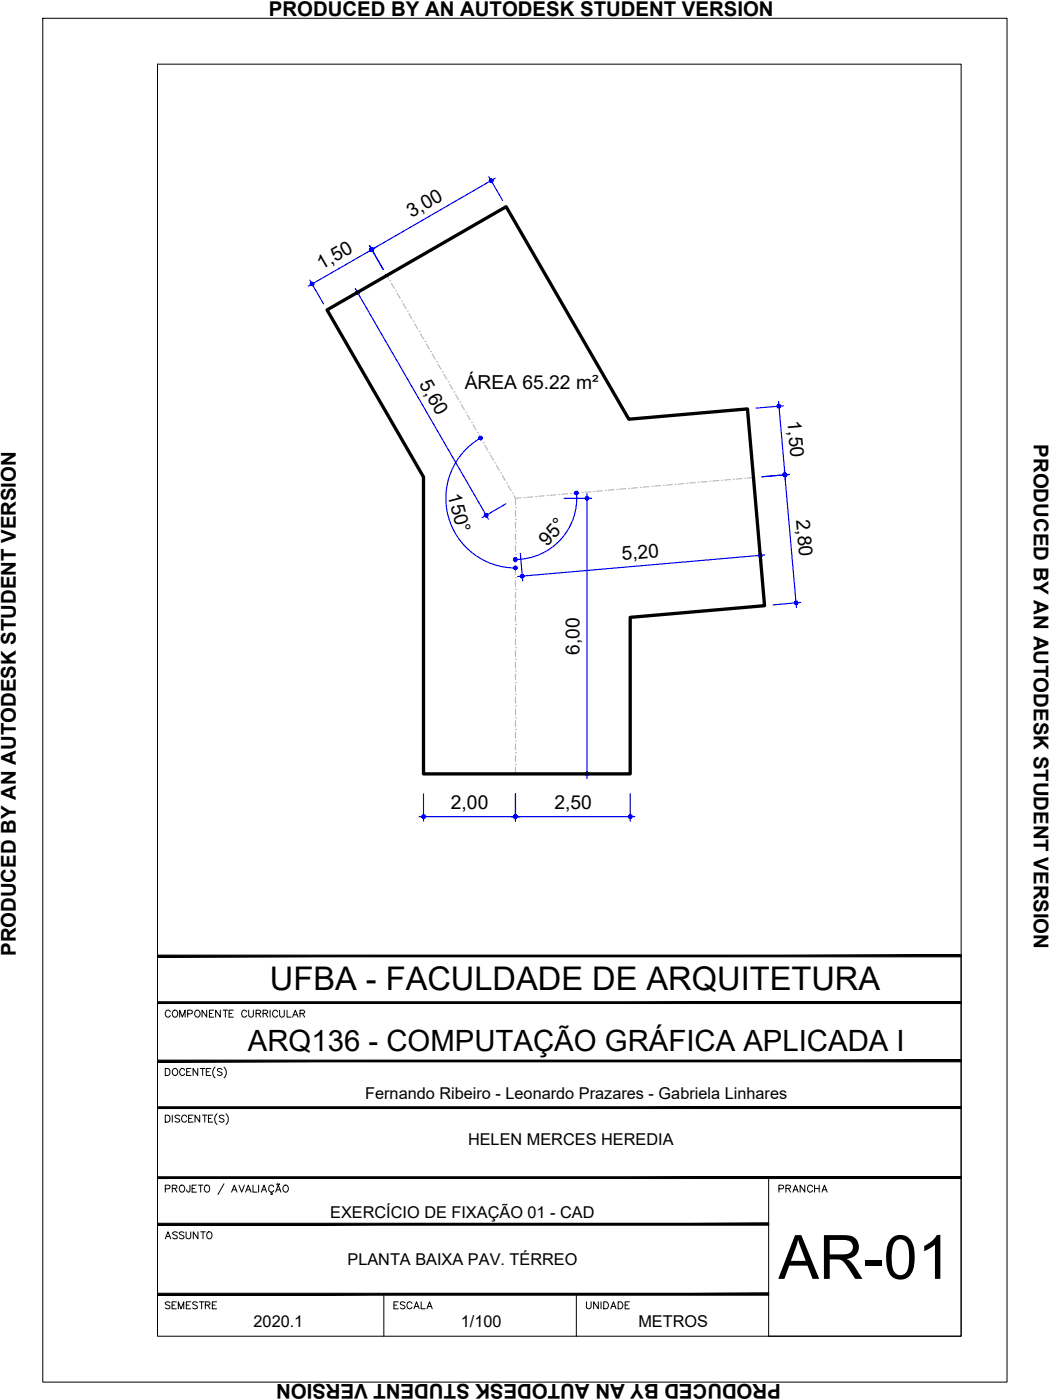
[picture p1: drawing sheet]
<svg xmlns="http://www.w3.org/2000/svg" width="229mm" height="305mm" viewBox="0 0 229 305" stroke-linecap="round" stroke-linejoin="round" font-family="sans-serif">
<!-- layer: ARQ_EIXO CINZA 04 -->
<g fill="none" stroke="#bababa" stroke-width=".25">
<path d="M84.2 60l.4 .6M84.9 61.1h.1M85.2 61.7l.7 1.1M86.1 63.3h.1M86.5 63.9l.6 1.1M87.4 65.5h.1M87.8 66.1l.6 1.1M88.7 67.7h.1M89 68.3l.7 1.1M90 69.9h.1M90.3 70.5l.6 1.1M91.2 72.1h.1"/>
<path d="M91.6 72.7l.6 1.1M92.5 74.3h.1M92.8 74.9l.7 1.1M93.8 76.5h.1M94.1 77.1l.6 1.1M95 78.7h.1M95.4 79.3l.6 1.1M96.3 80.9h.1M96.6 81.5l.7 1.1M97.6 83.1h.1M97.9 83.7l.7 1.1M98.8 85.3h.1"/>
<path d="M99.2 85.9l.6 1.1M100.1 87.5h.1M100.5 88.1l.6 1.1M101.4 89.7h.1M101.7 90.3l.7 1.1M102.7 91.9h.1M103 92.5l.6 1.1M103.9 94.1h.1M104.3 94.7l.6 1.1M105.2 96.4h.1M105.5 96.9l.7 1.1M106.5 98.6h.1"/>
<path d="M106.8 99.1l.6 1.1M107.7 100.8h.1M108.1 101.3l.6 1.1M109 103h.1M109.3 103.5l.7 1.1M110.3 105.2h.1M110.6 105.7l.7 1.1M111.5 107.4h.1M111.9 107.9l.3 .6M112.2 118.2h.1M112.2 115.6h.1M112.2 113.1h.1"/>
<path d="M112.2 110.5h.1M112.2 111.2v1.2M112.2 113.7v1.3M112.2 116.2v1.3M112.2 118.8v1.3M113.5 108.4l-1.3 .1v1.4M114.1 108.3h.1M116 108.2l-1.3 .1M116.6 108.1h.1M118.5 108h-1.2M119.1 107.9h.1M121 107.7l-1.2 .1"/>
<path d="M121.7 107.7h.1M123.6 107.5l-1.3 .1M124.2 107.4h.1M126.1 107.3l-1.3 .1M126.7 107.2h.1M128.7 107.1h-1.3M129.2 107h.1M131.1 106.8l-1.2 .1M131.8 106.8h.1M133.7 106.6l-1.3 .1M134.3 106.6h.1M136.2 106.4l-1.2 .1"/>
<path d="M136.9 106.3h.1M138.8 106.2l-1.3 .1M139.4 106.1h.1M141.3 106h-1.3M141.9 105.9h.1M143.8 105.7l-1.3 .1M144.4 105.7h.1M146.3 105.5l-1.2 .1M147 105.5h.1M148.9 105.3l-1.3 .1M149.5 105.2h.1M151.4 105.1l-1.2 .1"/>
<path d="M152 105h.1M153.9 104.9h-1.2M154.6 104.8h.1M156.5 104.6l-1.3 .1M157.1 104.6h.1M159 104.4l-1.3 .1M159.6 104.4h.1M161.5 104.2l-1.2 .1M162.2 104.1h.1M164 104l-1.2 .1M112.2 138.5h.1M112.2 135.9h.1"/>
<path d="M112.2 133.4h.1M112.2 130.9h.1M112.2 128.3h.1M112.2 125.8h.1M112.2 123.2h.1M112.2 120.7h.1M112.2 121.3v1.3M112.2 123.9v1.2M112.2 126.4v1.3M112.2 128.9v1.3M112.2 131.5v1.3M112.2 134v1.3"/>
<path d="M112.2 136.6v1.2M112.2 139.1v1.3M112.2 158.8h.1M112.2 156.3h.1M112.2 153.7h.1M112.2 151.2h.1M112.2 148.6h.1M112.2 146.1h.1M112.2 143.6h.1M112.2 141h.1M112.2 141.6v1.3M112.2 144.2v1.3"/>
<path d="M112.2 146.7v1.3M112.2 149.3v1.2M112.2 151.8v1.3M112.2 154.3v1.3M112.2 156.9v1.3M112.2 159.4v1.3M112.2 166.4h.1M112.2 163.9h.1M112.2 161.3h.1M112.2 162v1.2M112.2 164.5v1.3M112.2 167v1.5"/>
</g>
<!-- layer: COTA AZUL -->
<g fill="none" stroke="#00f" stroke-width=".25">
<path d="M106.4 38.5l3 5.1M107.8 38.8l-27.7 16M80.4 53.5l3 5.2M81.8 53.8l-14.7 8.5M67.4 61l3 5.2M77.3 62.8l29 50.2M82.2 61.2l-5.2 3M104.7 95.3a15.2 15.2 0 0 0-7.1 17.1 15.2 15.2 0 0 0 14.6 11.3M169.5 87.4l3.9 44.8M170.6 88.3l-6 .6M110.2 109.7l-5.2 3M122.8 108.5h6"/>
<path d="M125.5 107.3a13.3 13.3 0 0 1-13.3 14.5M127.8 107.5v62M165.1 115.9l.5 6M171.9 103.3l-6 .5M113.3 120.5l.5 5.9M166.5 120.8l-53.8 4.7M174.3 131.1l-6 .6M91.2 177.8h47M92.2 172.8v6M112.2 172.8v6M122.8 168.5h6M137.2 172.8v6"/>
</g>
<!-- layer: 0 -->
<g fill="#00f" stroke="#00f" stroke-width=".22">
<path d="M77.5 63.5l.4 .2-.3-.3zM77.5 63.5l.4 .2h-.4zM77.5 63.7v.2l.4-.2z"/>
<path d="M77.5 63.9l.1 .1 .3-.3zM77.9 63.7v.4l-.3-.1zM77.9 63.7v.4l.1-.1z"/>
<path d="M77.9 63.7l.1 .3 .1-.1zM77.9 63.7h.3l-.1 .2zM77.9 63.7h.3l-.1-.2z"/>
<path d="M78 63.4l-.1 .3 .2-.2zM77.9 63.3l.1 .1-.1 .3zM77.6 63.4l.3 .3v-.4z"/>
<path d="M105.8 112.2l.2 .3 .2-.1zM105.8 112.2h.4v.2zM105.8 112.2h.4v-.2z"/>
<path d="M106 111.8l-.2 .4 .4-.2zM105.8 111.8h.2l-.2 .4zM105.7 111.8l.1 .4v-.4z"/>
<path d="M105.5 112l.3 .2-.1-.4zM105.5 112l.3 .2h-.3zM105.5 112.2v.2l.3-.2z"/>
<path d="M105.5 112.4l.2 .1 .1-.3zM105.8 112.2v.4l-.1-.1zM105.8 112.2v.4l.2-.1z"/>
<path d="M127.6 108.2l.2 .3v-.4zM127.5 108.3l.1-.1 .2 .3zM127.5 108.3l-.1 .2h.4z"/>
<path d="M127.4 108.5l.1 .2 .3-.2zM127.5 108.7l.3-.2-.2 .3zM127.8 108.5l-.2 .3 .2 .1z"/>
<path d="M127.8 108.5v.4l.2-.1zM127.8 108.5l.3 .2-.1 .1zM127.8 108.5l.3 .2 .1-.2z"/>
<path d="M127.8 108.5h.4l-.1-.2zM128 108.2l.1 .1-.3 .2zM127.8 108.1v.4l.2-.3z"/>
<path d="M127.8 168.5v.4l.2-.1zM127.8 168.5l.3 .2-.1 .1zM127.8 168.5l.3 .2 .1-.2z"/>
<path d="M127.8 168.5h.4l-.1-.2zM128 168.1l.1 .2-.3 .2zM127.8 168.1v.4l.2-.4z"/>
<path d="M127.6 168.1l.2 .4v-.4zM127.5 168.3l.1-.2 .2 .4zM127.5 168.3l-.1 .2h.4z"/>
<path d="M127.4 168.5l.1 .2 .3-.2zM127.5 168.7l.3-.2-.2 .3zM127.8 168.5l-.2 .3 .2 .1z"/>
<path d="M113.3 125.5l.1 .1 .3-.2zM113.4 125.6l.3-.2-.2 .4zM113.7 125.4l-.2 .4h.2z"/>
<path d="M113.7 125.4v.4l.2-.1zM113.7 125.4l.3 .2-.1 .1zM113.7 125.4l.3 .2 .1-.2z"/>
<path d="M113.7 125.4h.4l-.1-.2zM113.9 125.1l.1 .1-.3 .2zM113.7 125.1v.3l.2-.3z"/>
<path d="M113.5 125.1l.2 .3v-.3zM113.4 125.3l.1-.2 .2 .3zM113.4 125.3l-.1 .2 .4-.1z"/>
<path d="M165.5 120.9h.4l-.1-.2zM165.7 120.6l.1 .1-.3 .2zM165.5 120.5v.4l.2-.3z"/>
<path d="M165.3 120.6l.2 .3v-.4zM165.3 120.6l.2 .3-.3-.2zM165.2 120.7l-.1 .2h.4z"/>
<path d="M165.1 120.9l.1 .2 .3-.2zM165.2 121.1l.3-.2-.1 .3zM165.5 120.9l-.1 .3 .1 .1z"/>
<path d="M165.5 120.9v.4l.2-.1zM165.5 120.9l.4 .2-.2 .1zM165.5 120.9l.4 .2v-.2z"/>
<path d="M169.4 88.1l.2 .3-.1-.3zM169.4 88.1l.2 .3-.4-.1zM169.2 88.3v.1h.4z"/>
<path d="M169.2 88.4v.2l.4-.2zM169.2 88.6l.4-.2-.2 .4zM169.6 88.4l-.2 .4h.2z"/>
<path d="M169.6 88.4v.4l.2-.1zM169.6 88.4l.3 .2-.1 .1zM169.6 88.4l.3 .2v-.2z"/>
<path d="M169.6 88.4h.3v-.2zM169.7 88.1l.2 .1-.3 .2zM169.5 88.1l.1 .3 .1-.3z"/>
<path d="M170.9 103.4v.3h.2zM170.9 103.4l.3 .1-.1 .2zM170.9 103.4l.3 .1v-.2z"/>
<path d="M170.9 103.4l.3-.1v-.2zM171 103l.2 .1-.3 .3zM170.9 103v.4l.1-.4z"/>
<path d="M170.6 103l.3 .4v-.4zM170.6 103l.3 .4-.4-.2zM170.5 103.2v.2h.4z"/>
<path d="M170.5 103.4l.1 .2 .3-.2zM170.6 103.6l.3-.2-.2 .3zM170.9 103.4l-.2 .3h.2z"/>
<path d="M170.6 103l.3 .4v-.4zM170.6 103l.3 .4-.4-.2zM170.5 103.2v.2h.4z"/>
<path d="M170.5 103.4l.1 .2 .3-.2zM170.6 103.6l.3-.2-.2 .3zM170.9 103.4l-.2 .3h.2z"/>
<path d="M170.9 103.4v.3h.2zM170.9 103.4l.3 .1-.1 .2zM170.9 103.4l.3 .1v-.2z"/>
<path d="M170.9 103.4l.3-.1v-.2zM171 103l.2 .1-.3 .3zM170.9 103v.4l.1-.4z"/>
<path d="M173.3 131.2l.1 .4h.1zM173.3 131.2l.4 .2-.2 .2zM173.3 131.2l.4 .2v-.2z"/>
<path d="M173.3 131.2h.4l-.1-.2zM173.5 130.9l.1 .1-.3 .2zM173.3 130.9v.3l.2-.3z"/>
<path d="M173.1 130.9l.2 .3v-.3zM173.1 130.9l.2 .3-.3-.1zM173 131.1l-.1 .2 .4-.1z"/>
<path d="M172.9 131.3l.1 .1 .3-.2zM173 131.4l.3-.2-.2 .4zM173.3 131.2l-.2 .4h.3z"/>
<path d="M81.2 54l-.3 .3 .4-.2zM80.9 54h.3l-.3 .3zM80.8 54l.1 .3v-.3z"/>
<path d="M80.6 54.1l.3 .2-.1-.3zM80.6 54.1l.3 .2h-.3zM80.6 54.3v.2l.3-.2z"/>
<path d="M80.6 54.5l.2 .2 .1-.4zM80.9 54.3v.4h-.1zM80.9 54.3v.4h.3z"/>
<path d="M80.9 54.3l.3 .4 .1-.2zM80.9 54.3h.4v.2zM80.9 54.3h.4v-.2z"/>
<path d="M67.6 62l.2 .1 .1-.3zM67.9 61.8v.4l-.1-.1zM67.9 61.8v.4l.3-.1z"/>
<path d="M67.9 61.8l.3 .3 .1-.1zM67.9 61.8h.4v.2zM67.9 61.8h.4v-.2z"/>
<path d="M68.2 61.5l-.3 .3 .4-.2zM67.9 61.5h.3l-.3 .3zM67.8 61.5l.1 .3v-.3z"/>
<path d="M67.8 61.5l-.2 .1 .3 .2zM67.6 61.6l.3 .2h-.3zM67.6 61.8v.2l.3-.2z"/>
<path d="M80.6 54.5l.2 .2 .1-.4zM80.9 54.3v.4h-.1zM80.9 54.3v.4h.3z"/>
<path d="M80.9 54.3l.3 .4 .1-.2zM80.9 54.3h.4v.2zM80.9 54.3h.4v-.2z"/>
<path d="M81.2 54l-.3 .3 .4-.2zM80.9 54h.3l-.3 .3zM80.8 54l.1 .3v-.3z"/>
<path d="M80.6 54.1l.3 .2-.1-.3zM80.6 54.1l.3 .2h-.3zM80.6 54.3v.2l.3-.2z"/>
<path d="M107.1 39l-.2 .3 .4-.1zM106.9 38.9l.2 .1-.2 .3zM106.7 39l.2 .3v-.4z"/>
<path d="M106.7 39l-.1 .2 .3 .1zM106.6 39.2l.3 .1h-.3zM106.6 39.3v.2l.3-.2z"/>
<path d="M106.6 39.5l.1 .2 .2-.4zM106.9 39.3v.4h-.2zM106.9 39.3v.4h.2z"/>
<path d="M106.9 39.3l.2 .4 .2-.2zM106.9 39.3h.4v.2zM106.9 39.3h.4v-.1z"/>
<path d="M112.2 177.8h.4l-.1-.2zM112.4 177.5l.1 .1-.3 .2zM112.2 177.4v.4l.2-.3z"/>
<path d="M112 177.5l.2 .3v-.4zM112 177.5l.2 .3-.3-.2zM111.9 177.6l-.1 .2h.4z"/>
<path d="M111.8 177.8l.1 .2 .3-.2zM111.9 178l.3-.2-.2 .3zM112.2 177.8l-.2 .3 .2 .1z"/>
<path d="M112.2 177.8v.4l.2-.1zM112.2 177.8l.3 .2-.1 .1zM112.2 177.8l.3 .2 .1-.2z"/>
<path d="M91.8 177.8l.1 .2 .3-.2zM91.9 178l.3-.2-.2 .3zM92.2 177.8l-.2 .3 .2 .1z"/>
<path d="M92.2 177.8v.4l.2-.1zM92.2 177.8l.3 .2-.1 .1zM92.2 177.8l.3 .2 .1-.2z"/>
<path d="M92.2 177.8h.4l-.1-.2zM92.4 177.5l.1 .1-.3 .2zM92.2 177.4v.4l.2-.3z"/>
<path d="M92 177.5l.2 .3v-.4zM92 177.5l.2 .3-.3-.2zM91.9 177.6l-.1 .2h.4z"/>
<path d="M137.2 177.8h.4l-.1-.2zM137.4 177.5l.1 .1-.3 .2zM137.2 177.4v.4l.2-.3z"/>
<path d="M137 177.5l.2 .3v-.4zM137 177.5l.2 .3-.3-.2zM136.9 177.6v.2h.3z"/>
<path d="M136.9 177.8v.2l.3-.2zM136.9 178l.3-.2-.2 .3zM137.2 177.8l-.2 .3 .2 .1z"/>
<path d="M137.2 177.8v.4l.2-.1zM137.2 177.8l.3 .2-.1 .1zM137.2 177.8l.3 .2 .1-.2z"/>
<path d="M111.8 177.8l.1 .2 .3-.2zM111.9 178l.3-.2-.2 .3zM112.2 177.8l-.2 .3 .2 .1z"/>
<path d="M112.2 177.8v.4l.2-.1zM112.2 177.8l.3 .2-.1 .1zM112.2 177.8l.3 .2 .1-.2z"/>
<path d="M112.2 177.8h.4l-.1-.2zM112.4 177.5l.1 .1-.3 .2zM112.2 177.4v.4l.2-.3z"/>
<path d="M112 177.5l.2 .3v-.4zM112 177.5l.2 .3-.3-.2zM111.9 177.6l-.1 .2h.4z"/>
<path d="M104.8 95l-.2 .4 .3-.2zM104.6 95h.2l-.2 .4zM104.4 95l.2 .4v-.4z"/>
<path d="M104.4 95l-.1 .2 .3 .2zM104.3 95.2l.3 .2h-.3zM104.3 95.4v.1l.3-.1z"/>
<path d="M104.3 95.5l.1 .2 .2-.3zM104.6 95.4v.4l-.2-.1zM104.6 95.4v.4l.2-.1z"/>
<path d="M104.6 95.4l.2 .3 .1-.2zM104.6 95.4h.4l-.1 .1zM104.6 95.4h.4l-.1-.2z"/>
<path d="M112.2 123.7h.4l-.1-.3zM112.4 123.3l.1 .1-.3 .3zM112.2 123.3v.4l.2-.4z"/>
<path d="M112 123.3l.2 .4v-.4zM112 123.3l.2 .4-.3-.3zM111.9 123.4l-.1 .3h.4z"/>
<path d="M111.8 123.7l.1 .1 .3-.1zM111.9 123.8l.3-.1-.2 .3zM112.2 123.7l-.2 .3h.2z"/>
<path d="M112.2 123.7v.3h.2zM112.2 123.7l.3 .1-.1 .2zM112.2 123.7l.3 .1 .1-.1z"/>
<path d="M111.8 121.8l.1 .2 .3-.2zM111.9 122l.3-.2-.2 .3zM112.2 121.8l-.2 .3 .2 .1z"/>
<path d="M112.2 121.8v.4l.2-.1zM112.2 121.8l.3 .2-.1 .1zM112.2 121.8l.3 .2 .1-.2z"/>
<path d="M112.2 121.8h.4l-.1-.2zM112.4 121.5l.1 .1-.3 .2zM112.2 121.4v.4l.2-.3z"/>
<path d="M112 121.5l.2 .3v-.4zM112 121.5l.2 .3-.3-.2zM111.9 121.6l-.1 .2h.4z"/>
<path d="M125.3 107l.2 .3-.1-.3zM125.3 107l.2 .3-.4-.1zM125.1 107.2v.2l.4-.1z"/>
<path d="M125.1 107.4l.1 .1 .3-.2zM125.2 107.5l.3-.2-.2 .4zM125.5 107.3l-.2 .4h.2z"/>
<path d="M125.5 107.3v.4h.2zM125.5 107.3l.3 .2-.1 .2zM125.5 107.3l.3 .2 .1-.2z"/>
<path d="M125.5 107.3h.4l-.1-.2zM125.6 107l.2 .1-.3 .2zM125.4 107l.1 .3 .1-.3z"/>
</g>
<path d="M71.2 67.5l39-22.5 26.7 46.3 25.8-2.3 3.8 42.9-29.3 2.5v34.1h-45v-64.7z" fill="none" stroke="#000" stroke-width=".72"/>
<!-- layer: MRG_EXTERNA -->
<path d="M9.3 4h209.9v296.9h-209.9z" fill="none" stroke="#000" stroke-width=".22"/>
<!-- layer: MRG_INTERNA -->
<path d="M34.3 14h175v276.9h-175z" fill="none" stroke="#000" stroke-width=".22"/>
<!-- layer: SIMB_01 -->
<g fill="#000" stroke="#000" stroke-width=".22">
<path d="M34.3 218.1v.4l175-.4zM34.3 218.5l175-.4v.4z"/>
<path d="M34.3 207.9v.4l175-.4zM34.3 208.3l175-.4v.4z"/>
<path d="M34.3 230.8v.4l175-.4zM34.3 231.2l175-.4v.4z"/>
<path d="M34.3 256.2v.4l175-.4zM34.3 256.6l175-.4v.4z"/>
<path d="M34.3 241v.3l175-.3zM34.3 241.3l175-.3v.3z"/>
<path d="M34.3 266.3v.4l133-.4zM34.3 266.7l133-.4v.4z"/>
<path d="M34.3 282h133v-.4zM34.3 281.6h133l-133 .4z"/>
</g>
<g fill="none" stroke="#000" stroke-width=".22">
<path d="M45 219.9v1.5l-1-1.5v1.5M46.5 219.9h-.9v1.5h.9M48 219.9v1.5l-1.1-1.5v1.5M48.6 219.9h1M49.1 219.9v1.5M50.8 219.9h-.9v1.5h.9M54.1 219.9v1.1l.5 .4h.3l.3-.4v-1.1M58.8 219.9v1.5M60.9 219.9v1.1l.4 .4 .5-.2 .1-1.3M62.5 219.9v1.5h.9M209.3 208.1v82.8h-42v-34.5M36 232.6h.5a.82 .82 0 0 1 .5 .8 .82 .82 0 0 1-.5 .7h-.5z"/>
<path d="M37.1 220.3a.56 .56 0 0 0-.7-.4 .56 .56 0 0 0-.4 .6 .63 .63 0 0 0 .2 .8 .63 .63 0 0 0 .9-.2M37.7 220.1a.72 .72 0 0 1 1 .2 .72 .72 0 0 1-.3 1.1 .72 .72 0 0 1-.9-.4 .72 .72 0 0 1 .2-.9zM37.7 232.8a.72 .72 0 0 1 1 .2 .72 .72 0 0 1-.3 1.1 .72 .72 0 0 1-.9-.4 .72 .72 0 0 1 .2-.9zM39.1 221.4v-1.5l.6 1.5 .6-1.5v1.5M40.2 233a.56 .56 0 0 0-.6-.4 .56 .56 0 0 0-.5 .6 .63 .63 0 0 0 .3 .8 .63 .63 0 0 0 .8-.2M40.6 233.3h.6M40.9 220.7l.9-.1v-.5l-.3-.2h-.6v1.5M41.6 232.6h-1v1.5h1M42.7 220a.71 .71 0 0 1 .9 .7 .71 .71 0 0 1-.9 .7l-.3-.5v-.4zM43.1 232.6v1.5l-1.1-1.5v1.5M43.6 232.6h1M44.1 232.6v1.5"/>
<path d="M44.9 233.3h.6M45.6 220.6h.5M45.9 232.6h-1v1.5h1M46.8 232.3a1.57 1.57 0 0 0 0 2.4M48.3 232.8l-.3-.2-.7 .2 .2 .4 .5 .2 .3 .3v.2l-.3 .2-.7-.2M48.8 232.3a1.57 1.57 0 0 1 0 2.4M49.9 220.6h.5M53.7 220.3a.56 .56 0 0 0-.6-.4 .56 .56 0 0 0-.5 .6 .63 .63 0 0 0 .3 .8 .63 .63 0 0 0 .8-.2M55.8 220.6h.8l.2-.4-.4-.3h-.6v1.5M56.3 220.6l.5 .8M57.3 220.6h.8l.2-.4-.4-.3h-.6v1.5M57.8 220.6l.5 .8"/>
<path d="M60.5 220.3a.56 .56 0 0 0-.7-.4 .56 .56 0 0 0-.4 .6 .63 .63 0 0 0 .2 .8 .63 .63 0 0 0 .9-.2M63.7 221.4l.6-1.5 .6 1.5M63.9 220.9h.7M65.3 220.6h.9l.1-.4-.3-.3h-.7v1.5M65.8 220.6l.5 .8M36 242.8h.5a.82 .82 0 0 1 .5 .7 .82 .82 0 0 1-.5 .8h-.5zM36 258.8l.9-.1 .1-.6-1-.1v1.5M37.5 258.7l1-.1v-.5l-1-.1v1.5M37.5 242.8v1.5M38 258.7l.5 .8M39.1 243l-.3-.2-.7 .2 .2 .4 .7 .3 .1 .2v.2l-.3 .2-.7-.2M39.2 258.2a.72 .72 0 0 1 1 .2 .72 .72 0 0 1-.3 1.1 .72 .72 0 0 1-.9-.4 .72 .72 0 0 1 .2-.9z"/>
<path d="M40.6 243.2a.56 .56 0 0 0-.6-.4 .56 .56 0 0 0-.5 .6 .63 .63 0 0 0 .3 .8 .63 .63 0 0 0 .8-.2M41.1 243.5h.6M41.4 258l-.1 1.4-.4 .1-.2-.1-.1-.4M41.8 258.7h.6M42 242.8h-.9v1.5h.9M42.8 258h-1v1.5h1M43.2 258h1M43.5 242.8v1.5l-1-1.5v1.5M43.7 258v1.5M44.1 242.8h1M44.6 242.8v1.5M44.6 258.2a.63 .63 0 0 1 .8-.1 .63 .63 0 0 1 .2 .9 .57 .57 0 0 1-.5 .6 .57 .57 0 0 1-.6-.6z"/>
<path d="M45.4 243.5h.5M46.3 242.8h-.9v1.5h.9M47.2 242.5a1.57 1.57 0 0 0 0 2.3M48.8 243l-.4-.2-.6 .2 .1 .4 .7 .3 .2 .2v.2l-.4 .2-.6-.2M48.8 257.7l-1.3 2.4M49.2 242.5a1.57 1.57 0 0 1 0 2.3M50.4 259.5l.6-1.5 .6 1.5M50.7 259h.7M52 258l.6 1.5 .6-1.5M53.5 259.5l.6-1.5 .6 1.5M53.7 259h.7M55.1 258v1.5h.9"/>
<path d="M56.3 258v1.5M56.9 259.5l.6-1.5 .5 1.5M57.1 259h.7M59.1 259.5v.3l.2 .2h-.4M59.6 258.4a.6 .6 0 0 0-.9-.3 .6 .6 0 0 0-.2 .9 .54 .54 0 0 0 .4 .5 .54 .54 0 0 0 .7-.3M60 259.5l.6-1.5 .6 1.5M60.2 259h.8M60.3 257.8l-.1 .1M60.3 257.8h.2M60.5 257.8l.1 .1M60.6 257.9h.2M60.9 257.7l-.1 .2"/>
<path d="M61.8 258.2a.72 .72 0 0 1 1 .2 .72 .72 0 0 1-.3 1.1 .72 .72 0 0 1-.9-.4 .72 .72 0 0 1 .2-.9zM83.6 281.8v9.1M125.5 281.8v9.1"/>
</g>
<text font-size="13.3" x="169.5" y="278.4">AR-01</text>
<text font-size="7.1" x="58.8" y="215.6">UFBA - FACULDADE DE ARQUITETURA</text>
<text font-size="6.4" x="54" y="228.9">ARQ136 - COMPUTAÇÃO GRÁFICA APLICADA I</text>
<g font-size="4.4">
<text x="58.5" y="3.6">PRODUCED BY AN AUTODESK STUDENT VERSION</text>
<text x="225.1" y="96.7" transform="rotate(90 225.1 96.7)">PRODUCED BY AN AUTODESK STUDENT VERSION</text>
<text x="3.5" y="208.2" transform="rotate(-90 3.5 208.2)">PRODUCED BY AN AUTODESK STUDENT VERSION</text>
<text x="168.3" y="260.7">PRANCHA</text>
<text x="34.9" y="270.9">ASSUNTO</text>
<text x="34.9" y="286.1">SEMESTRE</text>
<text x="84.7" y="286.1">ESCALA</text>
<text x="126.3" y="286.1">UNIDADE</text>
<text x="170" y="301.3" transform="rotate(-180 170 301.3)">PRODUCED BY AN AUTODESK STUDENT VERSION</text>
</g>
<g font-size="4.2">
<text x="89.6" y="47.5" transform="rotate(-30 89.6 47.5)">3,00</text>
<text x="70" y="58.8" transform="rotate(-30 70 58.8)">1,50</text>
<text x="91.2" y="83.6" transform="rotate(60 91.2 83.6)">5,60</text>
<text x="101.2" y="84.7">ÁREA 65.22 m²</text>
<text x="171.4" y="91.6" transform="rotate(85 171.4 91.6)">1,50</text>
<text x="97.5" y="107.9" transform="rotate(75 97.5 107.9)">150°</text>
<text x="173.4" y="113.2" transform="rotate(85 173.4 113.2)">2,80</text>
<text x="119.1" y="119.1" transform="rotate(-48 119.1 119.1)">95°</text>
<text x="135.4" y="121.9" transform="rotate(-5 135.4 121.9)">5,20</text>
<text x="126.2" y="142.5" transform="rotate(-90 126.2 142.5)">6,00</text>
<text x="98.2" y="176.2">2,00</text>
<text x="120.7" y="176.2">2,50</text>
</g>
<g font-size="3.5">
<text x="79.5" y="239.3">Fernando Ribeiro - Leonardo Prazares - Gabriela Linhares</text>
<text x="101.9" y="249.3">HELEN MERCES HEREDIA</text>
<text x="71.9" y="265.2">EXERCÍCIO DE FIXAÇÃO 01 - CAD</text>
<text x="75.6" y="275.4">PLANTA BAIXA PAV. TÉRREO</text>
<text x="55.2" y="289">2020.1</text>
<text x="100.3" y="289">1/100</text>
<text x="139" y="289">METROS</text>
</g>
</svg>
